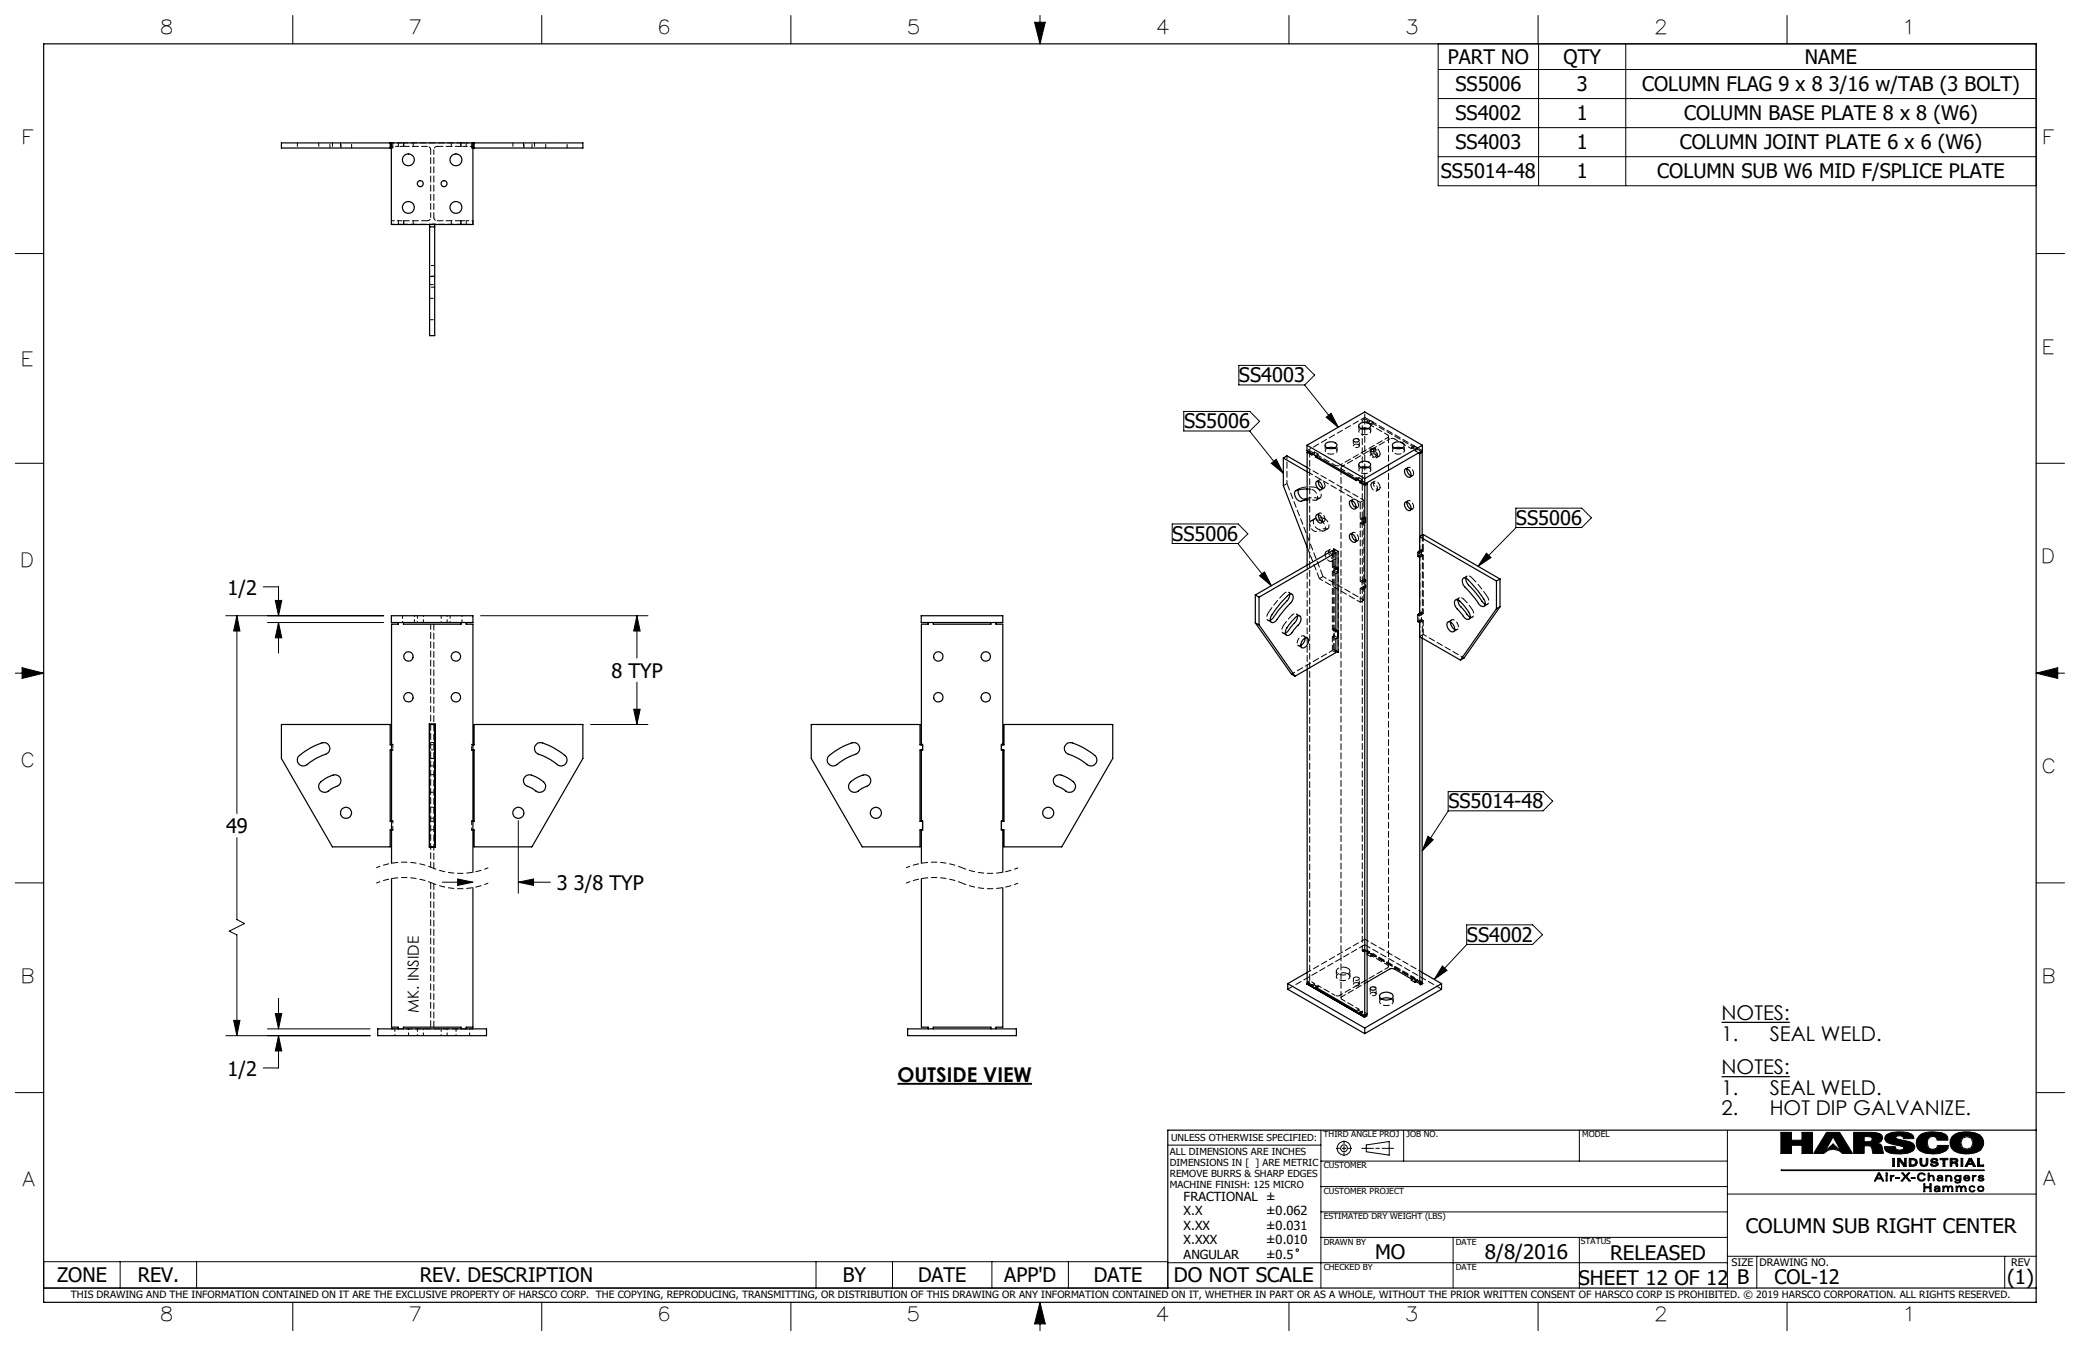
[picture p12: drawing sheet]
<svg xmlns="http://www.w3.org/2000/svg" width="432mm" height="279mm" viewBox="0 0 432 279" stroke-linecap="round" stroke-linejoin="round" font-family="sans-serif">
<g fill="none" stroke="#000" stroke-width=".21">
<path d="M60.8 3.2v5.9M112.5 3.2v5.9M164.2 3.2v5.9M214.8 4.6h2.2l-1.1 4.5zM215.9 3.2v5.9M267.6 3.2v5.9M298.6 9.1h124.1v29.5h-124.1zM298.6 14.4h124.1M319.3 3.2v5.9M319.4 9.1v29.5M337.5 9.1v29.5M371 3.2v5.9"/>
<path d="M298.6 20.5h124.1M298.6 26.5h124.1M298.6 32.5h124.1M3.2 52.6h5.9M422.7 52.6h5.9M257.2 75.8h13.7l2 2.1-2 2h-13.7zM270.9 79.9l6.9 8.8M3.2 96.2h5.9M245.7 85.4h13.8l2 2.1-2 2h-13.8zM259.5 89.5l6.9 8.7M263.9 96.2l1-.8 1.5 2.8zM275.3 86.6l1-.8 1.5 2.9z"/>
<path d="M422.7 96.2h5.9M243.3 108.8h13.7l2 2-2 2h-13.7zM257 112.9l6.9 8.7M261.5 119.5l1-.8 1.4 2.9zM308.6 114.8l.9 .9-2.7 1.8zM314.7 105.5h13.7l2 2-2 2h-13.7zM314.7 109.6l-7.9 7.9M3.2 139.7h5.9M4.6 138.6l4.5 1.1-4.5 1.1zM46.9 127.8h32.8M49.2 127.8l.6 3.2h-1.3zM49.2 127.8v41.1"/>
<path d="M54.6 121.8h3.2v6M55.5 129.2h24.2M57.1 124.6h1.4l-.7 3.2zM57.8 129.2l.7 3.2h-1.4zM57.8 129.2v6.4M99.8 127.8h34.7M132.2 127.8l.7 3.2h-1.3zM132.2 127.8v8.8M422.7 139.7h5.9M422.7 139.7l4.5-1.1v2.2zM122.6 150.4h11.9M131.6 147.2h1.3l-.7 3.2z"/>
<path d="M132.2 141.6v8.8M49.2 173.9v17l1.6 .8-3.2 1.6 1.6 .8v20.9M107.6 170.3v15.1M296.4 173.6l1.1 .7-2.3 2.3zM300.6 164.3h19.7l2 2-2 2h-19.7zM300.6 168.3l-5.4 8.3M3.2 183.3h5.9M91.8 183.1h6.4M95 182.5l3.2 .6-3.2 .7zM107.6 183.1l3.2-.6v1.3zM107.6 183.1h6.7M304.5 192h13.7l2 2-2 2h-13.7z"/>
<path d="M304.5 196.1l-6.8 7.2M422.7 183.3h5.9M46.9 215h29.9M48.5 211.8h1.3l-.6 3.2zM55.5 213.6h21.3M57.1 210.4h1.4l-.7 3.2zM57.8 215l.7 3.2h-1.4zM57.8 207.2v6.4M57.8 215v6.7h-3.2M299.4 200.5l1 .9-2.7 1.9zM3.2 226.8h5.9M242.4 237.7h31.8"/>
<path d="M274.2 234.6v32.8M277.4 238.4h.7M278.6 238.4h.8M279 236.8v.7M279 238v.8M279 239.3v.6M279.9 238.4h.7M282.7 238.4h2.4M283.6 237.7l4.8-.7v2.8l-4.8-.7zM285.6 238.4h.8M286.9 238.4h2.4M291.4 234.6v6.4"/>
<path d="M327.9 234.6v6.4M358.6 234.6v32.8M369.7 235.1h2.2v1.6h2.2v-1.6h2.2v4.3h-2.2v-1.7h-2.2v1.7h-2.2zM379.2 235.1h2.7l2.7 4.3h-2.2a2.5 2.5 0 0 0-3.8 0h-2.1zM380.5 236l1.7 3-1.7-1.5-1.7 1.5zM384.8 235.1h3.7l1.7 .2 .5 .4 .1 .6-.3 .7-.8 .3 .7 .2 .3 .4 .3 1.5h-2.2l-.2-1-.3-.5-.6-.1h-.7v1.6h-2.2zM387 235.9l1.4 .1a.51 .51 0 0 1 0 .9l-1.4 .1zM389.7 237.3h.1M391.6 235.6a6.4 6.4 0 0 1 5.3-.2l.3 .4 .1 .6h-2.1l-.1-.4a1.07 1.07 0 0 0-1.5 .1v.1a3 3 0 0 0 1.9 .6l1.6 .5 .4 .7-.3 .8a7.4 7.4 0 0 1-4.9 .6l-.8-.5-.3-.9h2.3v.4a1.01 1.01 0 0 0 1.7-.2l-.4-.3-3.1-.8-.4-.7zM398.5 235.7a5.3 5.3 0 0 1 5.5-.2l.3 .5 .1 .7h-2.2l-.3-.6-.5-.2-.7 .1-.5 .5-.1 .7 .2 1 .4 .3 .5 .1 .8-.2 .2-.6h2.3l-.1 .6a3.9 3.9 0 0 1-2.8 1.1 4.2 4.2 0 0 1-3.5-1.1 2.19 2.19 0 0 1 .4-2.7zM405.2 235.9a5.4 5.4 0 0 1 5.8-.4 2.09 2.09 0 0 1 .8 2.2l-.7 1.1a5.9 5.9 0 0 1-5.4 .1 2.08 2.08 0 0 1-.5-3zM407.4 236.3l.9-.4 .9 .4 .4 .9-.4 1-.9 .3-.9-.3-.3-1z"/>
<path d="M422.7 226.8h5.9M274.2 256.9h84.4M274.2 251.6h84.4M274.2 246.3h84.4M274.2 241h84.4M301.7 256.9v10.5M327.9 256.9v10.5M358.6 247.9h64.1M369.8 242.9h42.1v.1h-42.1zM389.9 243.5h.3l.9 1.6h-.3l-.2-.4h-1l-.2 .4h-.3zM390.1 243.7l.4 .8h-.8zM391.5 244h.3v1.1h-.3z"/>
<path d="M391.5 243.5h.3v.2h-.3zM392.4 244h.2v.2l.2-.2h.4v.2l-.5 .1-.1 .8h-.2zM392.6 244.2h.1M392.9 240.5h.4v1.6h-.4zM393.6 244.4h.7v.2h-.7zM393.9 240.5h.5l1 1.2v-1.2h.3v1.6h-.5l-.9-1.3v1.3h-.4zM394.3 240.8h.1M394.8 243.5h.3l.5 .6 .5-.6h.4l-.7 .7 .8 .9h-.3l-.7-.7-.6 .7h-.3l.7-.9zM396.3 240.5a1.61 1.61 0 0 1 1.7 .5v.3l-.1 .5-.8 .3h-.8zM396.7 240.7a.62 .62 0 0 1 .8 .2 .62 .62 0 0 1 0 .7l-.8 .2zM396.8 244.4h.7v.2h-.7zM398.3 243.7a.87 .87 0 0 1 1.4 .2l-1-.2-.3 .2-.1 .4 .2 .5 .5 .2 .4-.3h.3l-.3 .4-.4 .1-.5-.1-.4-.3-.1-.5z"/>
<path d="M398.6 240.5h.4v1l.1 .3 .3 .1 .3-.1 .2-.4v-.9h.3v.9l-.2 .5a.93 .93 0 0 1-1.4-.4zM399.4 245.7h.2v.6h1v-.6h.3v1.7h-.3v-.8h-1v.8h-.2zM400.3 243.5h.2v.7l.5-.3a.79 .79 0 0 1 .4 1.2h-.1a.87 .87 0 0 0-.3-1 .85 .85 0 0 0-.5 1h-.2zM400.5 244.2h.1M400.9 240.7l.5-.3 .7 .1 .2 .4h-.4l-.1-.2h-.3l-.3 .2 .2 .2 .8 .2 .2 .4-.1 .2-.6 .2-.7-.1-.2-.4h.3l.4 .3 .5-.1v-.2l-1-.3-.2-.2zM401.7 246.3a.67 .67 0 0 1 1 .3v.7h-.2v-.1l-.7 .2-.2-.2v-.3l.1-.2 .8-.1-.1-.2-.3-.1-.5 .2zM402.4 244.7l.7-.1-.1 .3-.2 .1h-.3zM402.5 246.8h.1M402.5 246.8l-.8 .2 .2 .2h.3l.2-.1 .1-.3M402.5 247.2h.1M402.8 240.5h1.6v.2h-.6v1.4h-.4v-1.4h-.6zM403.1 244.6h.1"/>
<path d="M403.1 244.4l-.1-.2-.3-.1-.5 .2v-.2l.6-.2 .4 .2 .1 1h-.2v-.1M403.1 244.4l-.8 .1-.2 .3 .3 .3 .3 .1 .4-.2M403.1 244.4h.1M403.1 245h.1M403.5 246.4v-.2h-.2v1.1h.2l.1-.8 .4-.2 .3 .4v.6h.2l.1-.8 .3-.2 .3 .4v.6h.2l-.1-1-.5-.1-.3 .3M403.5 246.4l.5-.3 .4 .4M403.5 246.4h.1M403.9 244h.2v.2l.4-.3 .5 .2 .2 .4v.6h-.2l-.2-.9-.2-.1-.3 .1-.2 .9h-.2zM404.1 244.2h.1M404.4 246.5h.1M404.8 240.5a1.96 1.96 0 0 1 1.6 .2l-.1 .5-.3 .1 .4 .2 .1 .6h-.4a.61 .61 0 0 0-.7-.7h-.2v.7h-.4zM405.2 240.7l.8 .1v.3l-.8 .1z"/>
<path d="M405.9 244.1l.5-.2 .5 .3v-.2h.2v1l-.2 .5-.5 .1-.5-.1-.1-.3 .8 .2 .2-.1 .1-.4-.5 .2-.5-.2-.2-.4zM406 241.3h.1M406.1 244.2l.3-.1 .4 .1 .1 .3-.1 .3-.4 .2-.3-.2-.1-.3zM406.3 246.4v-.2h-.3l.1 1.1h.2l.1-.8 .3-.2 .3 .4v.6h.2l.1-.8 .4-.2 .3 .4v.6h.2l-.2-1-.4-.1-.4 .3M406.3 246.4l.4-.3 .5 .4M406.3 246.4h.1M407.1 240.5h.4v1.6h-.4zM407.2 246.5h.1M407.9 244.1l.4-.2 .5 .2 .1 .5h-1.1l.2 .3 .3 .1 .6-.2-.1 .2-.7 .1-.4-.2v-.6zM408 244.2l.3-.1 .4 .4h-.8zM408.8 240.5h.5l.8 1.6h-.5l-.1-.4h-1l-.2 .4h-.3zM408.9 246.3l.5-.2 .4 .1 .2 .3-.8-.2-.2 .2-.1 .3 .2 .4 .3 .1 .6-.2-.2 .2-.7 .1-.3-.3z"/>
<path d="M409 240.8l.3 .7h-.6zM409.5 244h.2v.2l.5-.2v.2l-.4 .1-.1 .8h-.2zM409.7 244.2h.1M410.5 240.5h.4v1.3h.9v.3h-1.3zM410.7 246.3l.5-.1 .5 .1 .2 .5-.2 .4-.5 .2-.5-.2-.2-.4zM410.7 244.2a.74 .74 0 0 1 1.1-.1v.2l-.5-.2-.4 .2 .7 .2 .3 .3a.76 .76 0 0 1-1.1 .3l-.2-.3 .8 .2 .2-.2a.87 .87 0 0 1-.9-.6zM410.8 246.5l.4-.2 .4 .2 .1 .3-.1 .3-.4 .1-.4-.1-.1-.3zM9.1 261.9h233.3v5.5h-233.3zM24.9 261.9v5.5M40.8 261.9v5.5M60.8 270.3v5.9M112.5 270.3v5.9"/>
<path d="M164.2 270.3v5.9M169.4 261.9v5.5M185.3 261.9v5.5M205.9 261.9v5.5M215.9 270.3v5.9M215.9 270.3l1.1 4.5h-2.2zM221.8 261.9v5.5M242.4 262.1h116.2M267.6 270.3v5.9M319.3 270.3v5.9M358.6 260.8h64.1M364.7 260.8v6.6"/>
<path d="M371 270.3v5.9M416.2 260.8v6.6"/>
<circle cx="279" cy="238.4" r=".71"/>
<circle cx="279" cy="238.4" r="1.41"/>
<circle cx="269.3" cy="259.5" r=".25"/>
</g>
<g fill="none" stroke="#000" stroke-width=".25">
<path d="M9.1 9.1h413.6v261.2h-413.6zM81 29.7v1M81.2 29.7v16.9h17v-16.9M81.2 30.7h-22.8v-1h62.6v1h-22.8M98.4 29.7v1M89.2 46.6v23.1h1v-23.1M89.2 47.1h1M266.4 95.1l.8-.5 4.2 2.4M266.4 95.1v5.7l5 12.8M266.4 95.1l5 2.8M271.3 92.4v1.2l12 6.9M271.3 92.4l12 6.9"/>
<path d="M271.3 92.4l12-6.9 12 6.9M271.4 93.9l.9 .5v-.2M271.4 93.9v23.4M271.6 93.7l-.2 .2M273.1 94.6v.3M273.1 94.9l8.5 4.9v-.3M273.3 94.7l-.2 .2M273.7 99.9a1.38 1.38 0 0 0 .8 1.4M275.2 92.1a1.63 1.63 0 0 1 2.4 .3 1.43 1.43 0 0 1-2.5 .1zM275.6 93l.6-.1 .8 .1M281 91.2a.66 .66 0 0 1 1.2 .3 .69 .69 0 0 1-1.2-.2zM282.3 88a1.58 1.58 0 0 1 2.3 .3 1.46 1.46 0 0 1-2.4 .4l-.1-.5z"/>
<path d="M282.3 96.1a1.62 1.62 0 0 1 2.3 .3 1.42 1.42 0 0 1-2.5 0zM282.3 99.9v.3M282.6 97l.4-.1 1 .1M282.6 89l.6-.2 .8 .2M282.8 88.9v.1M283.3 99.3v1.2M284.5 93.2a.7 .7 0 0 1 1.1 .3 .69 .69 0 0 1-1.2-.2zM289.2 92a1.58 1.58 0 0 1 2.3 .4 1.43 1.43 0 0 1-2.4 .1zM289.6 93l.6-.1 .8 .1M291.7 97.4a1.08 1.08 0 0 1 1.1 1.5 .85 .85 0 0 1-1.2-.8zM292.1 97.3a1.38 1.38 0 0 0 .8 1.4M294.5 94l.2 .2"/>
<path d="M294.7 94.2v20.7l-.4-.2M295 93.7l.2 .2M295.2 93.9l-.5 .3M295.2 93.9v17.2M295.3 92.4v1.2l-12 6.9M295.3 92.4l-12 6.9M269.5 101.7a1.65 1.65 0 0 0 1.4 1.9l.5-.1M271.4 101.5a4.5 4.5 0 0 0-2.5 .5 1.46 1.46 0 0 0 .3 1.6 1.46 1.46 0 0 0 1.6 .3l.6-.1M273.2 107a.85 .85 0 0 1 1.3 .7 .53 .53 0 0 1-.2 .9 .53 .53 0 0 1-.8-.4 1.27 1.27 0 0 1-.3-1.2zM273.2 100a.85 .85 0 0 1 1.3 .8 .53 .53 0 0 1-.2 .8 .53 .53 0 0 1-.8-.3 1.27 1.27 0 0 1-.3-1.3zM273.7 106.8a1.38 1.38 0 0 0 .8 1.4M276.9 114.5v-.5l.9 .5v20.9l-.5-.3"/>
<path d="M277.3 114.7l-.7-.4-16 9.2M277.3 114.7l-15.9 9.3M277.3 114.7v3.5l.4-.2M277.3 117.8l.4 .2M277.7 118v.9l-.4 .2v12.1l.4-.2M280.3 104a1.11 1.11 0 0 1 1 1.7 1.19 1.19 0 0 1-1-1.7zM280.3 110.9a1.11 1.11 0 0 1 1 1.7 1.19 1.19 0 0 1-1-1.7zM280.7 103.9a1.38 1.38 0 0 0 .8 1.4M280.7 110.8a1.38 1.38 0 0 0 .8 1.5M282.3 100.2l1 .6M282.5 100l-.2 .2M283.3 100.8v110"/>
<path d="M283.6 100.3l.2 .2M283.8 100.5l-.5 .3M283.8 100.5v110l-.5 .3M291.7 104.3a1.08 1.08 0 0 1 1.1 1.5 .85 .85 0 0 1-1.2-.7zM292.1 104.2a1.38 1.38 0 0 0 .8 1.5M294.3 114.7v.8l.4 .2v12.1l-.4-.2M294.5 114.5h.2M294.6 114.5l-.3 .2M81.2 127.8h17v1.4h-17zM82.7 129.2v.4h-1.4v49.6M83.7 129.2v.4h12v-.4M96.8 129.2v.4h1.4v51.5"/>
<path d="M191.2 127.8h17v1.4h-17zM192.7 129.2v.4h-1.4v25M193.7 129.2v.4h12v-.4M206.8 129.2v.4h1.4v25M260.6 129.3l.8 .4M260.6 123.5v5.8M260.6 123.5l.8 .5M260.6 129.3l7.5 10.6 .8 .5M261.4 124v5.7M261.4 129.7l7.5 10.7M267.3 123.6a.65 .65 0 0 1 .9-.2 .65 .65 0 0 1 .2 .9l-.4 .8-2.6 3a1.51 1.51 0 0 1-1.3 1.1 1.02 1.02 0 0 1-.1-1.5 21.4 21.4 0 0 1 3.3-4.1zM267.7 123.4a2.79 2.79 0 0 1-1.3 2.2l-1.1 1.2a4.6 4.6 0 0 1-1.6 2"/>
<path d="M268.9 128.2a.68 .68 0 0 1 1-.3 .68 .68 0 0 1 .1 1.1l-.3 .6-1.2 1.2a1.2 1.2 0 0 1-1.5 1 1.75 1.75 0 0 1 .5-2zM269.3 127.9a2.51 2.51 0 0 1-1 1.9l-.9 1.2-.6 .4M270.6 132.7a.6 .6 0 0 1 .9-.2 .6 .6 0 0 1 .1 .8 1.24 1.24 0 0 1-1.4 1.1 1.35 1.35 0 0 1 .4-1.7zM270.9 132.5a1.7 1.7 0 0 1-.9 1.5M271.4 138.9v65l.9 .6v.3l.8 .4M277.3 130.7l.4 .3M277.7 131v1.4l-.4 .2v2.9l-8.4 4.9M294.3 127.6v1.4l.4 .3v74.9M294.5 127.5h.2M294.6 127.4l-.3 .2M294.7 132.2l8.5 4.8M295.2 132.5v71.4l-.5 .3"/>
<path d="M300.5 129.2a1.06 1.06 0 0 1 1.4 1 .63 .63 0 0 1-.2 .9 .63 .63 0 0 1-.9-.4 1.39 1.39 0 0 1-.3-1.5zM301.1 129.2a1.89 1.89 0 0 0 .9 1.5M302.1 124.6a.86 .86 0 0 1 1.2 .5l.9 1a2.12 2.12 0 0 1 .8 2.3 1.05 1.05 0 0 1-1.4-.7l-.7-.9a1.84 1.84 0 0 1-.8-2.2zM302.7 124.5a2.97 2.97 0 0 0 1.2 2.2l.8 1 .5 .4M303.7 120.1l.5-.1a17.5 17.5 0 0 1 4.1 4.9 .64 .64 0 0 1-.2 .9 .64 .64 0 0 1-.9-.2l-2-2.6a4.3 4.3 0 0 1-1.6-2.3zM304.3 120a2.09 2.09 0 0 0 1 1.8l2.6 3.4 .4 .2M310.7 120.6v5.8M310.7 126.4l-7.5 10.6M311.4 125.9l-.7 .5M311.4 120.2l-.7 .4M311.4 120.2v5.7M311.4 120.2l-15.9-9.3-.8 .5 16 9.2"/>
<path d="M311.4 125.9l-7.5 10.7-.7 .4M62 157a12.5 12.5 0 0 1 5.3-2.8 1.29 1.29 0 0 1 1.2 1.3 1.29 1.29 0 0 1-1.4 1.2 13.5 13.5 0 0 0-3.6 2.2 1.24 1.24 0 0 1-1.5-.4 1.24 1.24 0 0 1 0-1.5zM81.3 154.6h-.3v-4.2h-22.6v7l10.6 18.4h12v-3.5h.3M81.3 155.7h-.3v14.8h.3M89.1 150.3h1.2v25.6h-1.2zM89.2 150.4h1v25.4h-1zM89.2 157.4h1M98.2 154.6h.2v-4.2h22.6v7l-10.6 18.4h-12v-3.5h-.2M98.2 155.7h.2v14.8h-.2M111.3 154.5l.6-.3a10.3 10.3 0 0 1 4.8 2.2 1.43 1.43 0 0 1 .9 1.9 1.35 1.35 0 0 1-2.3 .1 13.7 13.7 0 0 0-3.7-1.9 1.24 1.24 0 0 1-.3-2zM172 157a12.5 12.5 0 0 1 5.3-2.8 1.29 1.29 0 0 1 1.2 1.3 1.29 1.29 0 0 1-1.4 1.2 13 13 0 0 0-3.6 2.2 1.25 1.25 0 0 1-1.5-.4 1.25 1.25 0 0 1 0-1.5zM191.3 154.5h.2v1.3h-.2"/>
<path d="M191.3 155.7v14.8M191.5 154.6h-.5v-4.2h-22.6v7l10.6 18.4h12v-3.5h.5M191.5 155.7h-.5v14.8h.5M207.9 154.6h.5v-4.2h22.6v7l-10.6 18.4h-12v-3.5h-.5M207.9 155.7h.5v14.8h-.5M208.2 154.5h-.3v1.3h.3M208.2 155.7v14.8M221.3 154.5l.6-.3a10.3 10.3 0 0 1 4.8 2.2 1.43 1.43 0 0 1 .9 1.9 1.35 1.35 0 0 1-2.4 .1 13.7 13.7 0 0 0-3.6-1.9 1.24 1.24 0 0 1-.3-2zM66.6 162.3l.9-.7a2.7 2.7 0 0 1 2.7-.6 1.32 1.32 0 0 1 .5 1.5 1.32 1.32 0 0 1-1.2 .9l-.5 .2a2.07 2.07 0 0 1-2.1 .8 1.23 1.23 0 0 1-.3-2.1zM109 161.2a1.53 1.53 0 0 1 2-.1l.3 .2a3.7 3.7 0 0 1 2 1.8 1.33 1.33 0 0 1-.9 1.3 1.33 1.33 0 0 1-1.6-.5l-.6-.4a1.71 1.71 0 0 1-1.5-1.5zM176.6 162.3l.9-.7a2.7 2.7 0 0 1 2.7-.6 1.32 1.32 0 0 1 .5 1.5 1.32 1.32 0 0 1-1.2 .9l-.5 .2a2.07 2.07 0 0 1-2.1 .8 1.23 1.23 0 0 1-.3-2.1zM191.3 170.4h.2v1.9h-.2"/>
<path d="M191.3 172.3v6.9M208.2 172.3v8.8M208.2 170.4h-.3v1.9h.3M219 161.2a1.53 1.53 0 0 1 2-.1l.3 .2a3.7 3.7 0 0 1 2 1.8 1.31 1.31 0 0 1-.9 1.3 1.31 1.31 0 0 1-1.5-.5l-.7-.4a1.71 1.71 0 0 1-1.5-1.5zM81.3 182.4v30.8h1.4v.4M98.2 184.3v28.9h-1.4v.4M191.3 182.4v30.8h1.4v.4M208.2 184.3v28.9h-1.4v.4M78.4 213.6h22.6v1.4h-22.6zM83.7 213.6v-.4h12v.4M188.4 213.6h22.6v1.4h-22.6zM193.7 213.6v-.4h12v.4"/>
<path d="M267.3 204.2l16 9.2M267.3 204.2v1.2l16 9.2M271.4 201.9l-4.1 2.3M271.4 204.2v.1M271.4 204.2l11.8 6.9M271.6 204l-.3 .2 11.9 6.9M271.6 204.1l-.2 .1M273.1 205.2v-.3l8.5 4.9v.3l.7 .4M273.3 205l-.2 .2M282.3 210.5v-.3l1 .6M282.5 210.4l-.2 .1M283.3 213.4v1.2"/>
<path d="M283.6 210.9h.1M283.6 210.9l-.4 .2M283.8 203.9l4.7-2.7 .6-.2 3.9 2.2v.3l.7 .4M284.5 205a.7 .7 0 0 1 1.1 .3 .69 .69 0 0 1-1.2-.2zM286.7 206.3a1.82 1.82 0 0 1 2.5 .4 1.44 1.44 0 0 1-2.1 .8 .67 .67 0 0 1-.7-.5 .67 .67 0 0 1 .3-.7zM286.8 207.4v-.1a2.15 2.15 0 0 1 2 .1M293.7 203.9v-.3l1 .6M294 203.8l-.3 .1M295 204l.2 .2M295.2 204.2l-.3 .2 .4-.2-.2-.2 .2 .2M295.2 204.2h.1M295.2 201.9l4.1 2.3"/>
<path d="M299.3 204.2l-16 9.2M299.3 204.2v1.2l-16 9.2M422.7 234.6h-180.3v32.8M9.1 267.4h413.6"/>
<circle cx="84.8" cy="33.2" r="1.23"/>
<circle cx="87.2" cy="38.1" r=".61"/>
<circle cx="92.2" cy="38.1" r=".61"/>
<circle cx="94.7" cy="33.2" r="1.23"/>
<circle cx="84.8" cy="43.1" r="1.23"/>
<circle cx="94.7" cy="43.1" r="1.23"/>
<circle cx="84.8" cy="136.3" r=".96"/>
<circle cx="94.6" cy="136.3" r=".98"/>
<circle cx="194.8" cy="136.3" r=".98"/>
<circle cx="204.7" cy="136.3" r=".98"/>
<circle cx="84.8" cy="144.7" r=".96"/>
<circle cx="94.6" cy="144.7" r=".98"/>
<circle cx="194.8" cy="144.7" r=".98"/>
<circle cx="204.7" cy="144.7" r=".98"/>
<circle cx="71.8" cy="168.7" r="1.15"/>
<circle cx="107.6" cy="168.7" r="1.15"/>
<circle cx="181.8" cy="168.7" r="1.15"/>
<circle cx="217.6" cy="168.7" r="1.15"/>
</g>
<path d="M215.9 270.3l-1.1 4.5h2.2zM214.8 4.6h2.2l-1.1 4.5zM4.6 138.6l4.5 1.1-4.5 1.1zM422.7 139.7l4.5-1.1v2.2zM369.7 235.1v4.3h2.2v-1.7h2.2v1.7h2.2v-4.3h-2.2v1.6h-2.2v-1.6zM387 235.9l1.4 .1 .3 .6-.5 .4h-1.2zM384.8 235.1v4.3h2.2v-1.6l1.4 .1 .4 1.5h2.2l-.4-1.7-.4-.3-.5-.1a1.15 1.15 0 0 0 1.1-1.2 1.41 1.41 0 0 0-1.7-1zM391.6 235.6a1.12 1.12 0 0 0-.2 1.2 1.12 1.12 0 0 0 1.1 .7l1.8 .3a.72 .72 0 0 1 .9 .5 1.03 1.03 0 0 1-1.7-.1v-.2h-2.3a1.46 1.46 0 0 0 1.7 1.5 7.2 7.2 0 0 0 4.2-.6 1.1 1.1 0 0 0 .3-1.2 1.1 1.1 0 0 0-1-.7l-2.1-.5a.58 .58 0 0 1-.7-.5l.4-.2h.6l.5 .2 .1 .4h2.1v-.2a1.62 1.62 0 0 0-1.8-1.2 6.2 6.2 0 0 0-3.9 .6zM398.3 235.9a2.19 2.19 0 0 0-.3 2.3 2.19 2.19 0 0 0 2 1.2 4.7 4.7 0 0 0 4.3-.9l.2-.7h-2.3a1.07 1.07 0 0 1-1.7 .6 1.38 1.38 0 0 1-.4-1.6 1.38 1.38 0 0 1 1.5-.9l.4 .3 .2 .5h2.2v-.5a1.37 1.37 0 0 0-1.6-1.1 6 6 0 0 0-4.3 .6zM407 237.2a1.3 1.3 0 0 1 2.6 0 1.3 1.3 0 0 1-2.6 0zM405.5 235.7a2.15 2.15 0 0 0-.6 2.3 2.15 2.15 0 0 0 2 1.4 5.7 5.7 0 0 0 4.4-.7 2.15 2.15 0 0 0 .3-2.3 2.15 2.15 0 0 0-1.8-1.3l-1.2-.2a4.6 4.6 0 0 0-3.1 .8zM379.2 235.1l-2.7 4.3h2.1a2.5 2.5 0 0 1 3.8 0h2.2l-2.7-4.3zM380.5 236l1.7 3-1.7-1.5-1.7 1.5zM392.9 240.5v1.6h.4v-1.6zM393.9 240.5v1.6h.4v-1.3l.9 1.3h.5v-1.6h-.3v1.2l-1-1.2zM396.7 240.7h.5l.4 .2 .1 .5-.3 .4h-.7zM396.3 240.5v1.6h.9a.83 .83 0 0 0 .8-.9 .83 .83 0 0 0-.9-.7zM398.6 240.5v1.1a.86 .86 0 0 0 .9 .5 .86 .86 0 0 0 .7-.7v-.9h-.3l-.1 1.2-.3 .2-.4-.1-.1-1.3zM400.9 240.7l-.1 .1a.53 .53 0 0 0 .6 .6l.4 .1a.27 .27 0 0 1 .1 .4 .27 .27 0 0 1-.4 0l-.4-.3h-.3a.86 .86 0 0 0 .8 .5 .86 .86 0 0 0 .8-.6l-.3-.3-.7-.1a.29 .29 0 0 1 0-.5 .29 .29 0 0 1 .4 .2l.1 .1h.4a.84 .84 0 0 0-1.4-.2zM402.8 240.5v.2h.6v1.4h.4v-1.4h.6v-.2zM405.2 240.7l.8 .1a.25 .25 0 0 1 0 .3 .25 .25 0 0 1-.3 .1h-.5zM404.8 240.5v1.6h.4v-.7l.7 .1 .2 .6h.4l-.1-.6-.4-.2 .4-.2v-.4l-.5-.2zM407.1 240.5v1.6h.4v-1.6zM409 240.8l.3 .7h-.6zM408.8 240.5l-.8 1.6h.3l.2-.4h1l.1 .4h.5l-.8-1.6zM410.5 240.5v1.6h1.3v-.3h-.9v-1.3zM390.1 243.7l.4 .8h-.8zM389.9 243.5l-.8 1.6h.3l.2-.4h1l.2 .4h.3l-.9-1.6zM391.5 243.5v.2h.3v-.2zM369.8 242.9v.1h42.1v-.1zM391.5 244v1.1h.3v-1.1zM392.4 244v1.1h.2l.1-.7 .5-.2v-.2h-.3l-.3 .2v-.2zM393.6 244.4v.2h.7v-.2zM394.8 243.5l.6 .7-.7 .9h.3l.6-.7 .7 .7h.3l-.8-.9 .7-.7h-.4l-.5 .6-.5-.6zM396.8 244.4v.2h.7v-.2zM398.3 243.6l-.3 .8a.87 .87 0 0 0 .7 .8 .87 .87 0 0 0 1-.5h-.3l-.2 .3h-.3a.67 .67 0 0 1-.6-.9 .67 .67 0 0 1 1.1-.2h.3a.86 .86 0 0 0-1.4-.3zM400.3 243.5v1.6h.2v-.7l.4-.3 .4 .2v.8h.2v-.9l-.6-.3-.4 .3v-.7zM402.4 244.7l.3-.1a.23 .23 0 0 1 .4 .1 .23 .23 0 0 1-.2 .3h-.3a.22 .22 0 0 1-.2-.1 .22 .22 0 0 1 0-.2zM402.3 244.1l-.1 .2 .3-.2 .4 .1a.2 .2 0 0 1 .1 .3 .2 .2 0 0 1-.3-.1l-.5 .1-.1 .5 .3 .2 .7-.2v.1h.2l-.1-1-.3-.2zM403.9 244v1.1h.2v-.6l.3-.4 .5 .1 .1 .9h.2l-.1-1-.6-.2-.4 .3v-.2zM406 244.1l-.1 .1a.6 .6 0 0 0 .1 .8 .6 .6 0 0 0 .9-.1l-.1 .4-.2 .1h-.4l-.2-.2-.2 .1 .4 .3 .8-.2 .1-.3v-1.1h-.2v.2a.7 .7 0 0 0-.9-.1zM406 244.5a.45 .45 0 0 1 .9 0 .45 .45 0 0 1-.9 0zM408 244.2l.5-.1 .2 .4h-.8zM407.8 244.1l-.2 .6a.67 .67 0 0 0 .6 .5 .67 .67 0 0 0 .7-.4l-.8 .2-.3-.4h1.1a.67 .67 0 0 0-.4-.6 .67 .67 0 0 0-.7 .1zM409.5 244v1.1h.2v-.7l.5-.2v-.2h-.3l-.2 .2v-.2zM410.8 244.1a.38 .38 0 0 0 0 .4 .38 .38 0 0 0 .4 .2h.2a.21 .21 0 0 1 .2 .3 .21 .21 0 0 1-.4 0l-.6-.2 .2 .3 .5 .1a.37 .37 0 0 0 .5-.2 .37 .37 0 0 0-.2-.5l-.4-.1a.21 .21 0 0 1-.2-.3 .21 .21 0 0 1 .3 0l.5 .2-.4-.4zM399.4 245.7v1.7h.2v-.8h1v.8h.3v-1.7h-.3v.6h-1v-.6zM401.8 246.9l.4-.1a.24 .24 0 0 1 .3 .3 .24 .24 0 0 1-.4 .1l-.3-.1zM401.7 246.3l-.1 .2 .5-.2 .3 .1a.23 .23 0 0 1 0 .3 .23 .23 0 0 1-.3 0 .41 .41 0 0 0-.6 .4 .41 .41 0 0 0 .7 .3l.3-.2v.1h.2v-.9l-.3-.2zM409 246.2l-.2 .3v.5l.4 .4h.6l.2-.3-.5 .2-.3-.1-.3-.3 .1-.4 .5-.2 .5 .2a.62 .62 0 0 0-1-.3zM410.7 246.7a.5 .5 0 0 1 1 0 .5 .5 0 0 1-1 0zM410.5 246.8a.65 .65 0 0 0 1.3 0 .65 .65 0 0 0-1.3 0zM403.3 246.2h.2v.2l.5-.3 .4 .4 .4-.3h.4l.2 .3v.8h-.2v-.8l-.2-.2-.5 .3v.7h-.2v-.7l-.3-.3-.4 .2-.1 .8h-.2zM406 246.2h.3v.2l.5-.3 .4 .4 .3-.3h.5l.2 .4v.7h-.2v-.7l-.3-.3-.4 .2-.1 .8h-.2v-.7l-.3-.3-.4 .3v.7h-.2z" fill-rule="evenodd" fill="#000"/>
<path d="M186.3 225h27.9" fill="none" stroke="#000" stroke-width=".4"/>
<path d="M357.4 212.2h14.2M357.4 223.5h14.2" fill="none" stroke="#000" stroke-width=".26"/>
<path d="M89.7 183.3a15.1 15.1 0 0 0-11.6 0M89.7 180.1a15.1 15.1 0 0 0-11.6 0M101.4 183.3a15.1 15.1 0 0 1-11.7 0M101.4 180.1a15.1 15.1 0 0 1-11.7 0M199.7 183.3a15.1 15.1 0 0 0-11.6 0M199.7 180.1a15.1 15.1 0 0 0-11.6 0M211.4 183.3a15.1 15.1 0 0 1-11.7 0M211.4 180.1a15.1 15.1 0 0 1-11.7 0" fill="none" stroke="#000" stroke-width=".21" stroke-dasharray="1.3 .6" stroke-dashoffset=".4" stroke-linecap="butt"/>
<path d="M107.6 183.1l3.2-.6v1.3zM95 182.5l3.2 .6-3.2 .7zM131.6 147.2h1.3l-.7 3.2zM132.2 127.8l.7 3.2h-1.3zM49.2 127.8l.6 3.2h-1.3zM48.5 211.8h1.3l-.6 3.2zM57.1 124.6h1.4l-.7 3.2zM57.8 129.2l.7 3.2h-1.4zM57.1 210.4h1.4l-.7 3.2zM57.8 215l.7 3.2h-1.4zM275.3 86.6l1-.8 1.5 2.9zM263.9 96.2l1-.8 1.5 2.8zM261.5 119.5l1-.8 1.4 2.9zM308.6 114.8l.9 .9-2.7 1.8zM296.4 173.6l1.1 .7-2.3 2.3zM299.4 200.5l1 .9-2.7 1.9z" fill="#000"/>
<g fill="none" stroke="#000" stroke-width=".21" stroke-dasharray="1.3 .6">
<path d="M81.3 29.7h.1M81.5 30.4v.3M81.5 30.7h-.2M97.9 30.7v-.3M97.9 30.7h.3M98.2 29.7h.1M89.1 46.5v.1M89.2 46.6h.1M90.3 46.6h.1M90.4 46.5v.1M271.4 97.9l11 6.4M271.9 93.5l-.3 .2"/>
<path d="M272.4 94.1h.1M272.9 93.8l-.5 .3M272.9 94.1v-.3M272.9 94.1l-.5 .3M273.1 94.6h.1M273.6 94.6l-.2 .1M273.6 94.3l-.5 .3M273.6 94.3v.3M273.9 99.6l-.5 .3M277.2 93.1l-.1-.1M281.6 99.5v-.1M282 92.3a.64 .64 0 0 0-1 .3 .67 .67 0 0 0 .6 .3 .67 .67 0 0 0 .6-.4l-.2-.2"/>
<path d="M282.1 99.1l-.5 .3M282.1 99.4v-.3M282.1 99.4l-.5 .3M282.3 99.9h.1M282.8 99.9l-.2 .1M282.8 99.6l-.5 .3M282.8 99.6v.3M283.3 86.9l-.5 .3M283.8 87.5v.3M284.2 97.1l-.2-.1M284.2 89l-.2-.1M284.3 87.2l-.5 .3"/>
<path d="M284.3 87.5v-.3M284.3 87.5l-.5 .3M284.5 88.3v-.3M285.1 88l-.6 .3M285.1 87.7l-.6 .3M285.1 87.7v.3M285.3 93l-.5 .3M285.3 99.9l-.5 .3M285.5 94.3a.64 .64 0 0 0-1 .4 .67 .67 0 0 0 .6 .2 .67 .67 0 0 0 .6-.4l-.2-.2M285.8 95l.5-.3M291.2 93.1l-.2-.1M292.3 97l-.5 .3"/>
<path d="M292.7 99l.6-.3M293 92.8v.3M293.5 92.8l-.5 .3M293.5 92.5l-.5 .3M293.5 92.8v-.3M293.8 93.6v-.3M294.3 93.3l-.5 .3M294.3 93l-.5 .3M294.3 93v.3M269.5 101.7l.3-.3M272.4 101.6a1.57 1.57 0 0 1 .9 2.2h-.4M273.1 101.2a1.57 1.57 0 0 1 1 2.1l-.4 .1"/>
<path d="M273.3 110.3a1.49 1.49 0 0 1-1.2-2.1l.1-.1M273.9 106.5l-.5 .3M274 108a1.57 1.57 0 0 1 1 2.1l-.4 .1M274.1 109.9a1.49 1.49 0 0 1-1.3-2.2h.2M274.3 101.6l.6-.3M274.3 108.5l.6-.3M274.7 107.6a1.57 1.57 0 0 1 1 2.1l-.4 .1M276.9 114.5v20.3M276.9 114h.1M277 117.5l.3 .2M277 117.5l-.4 .2M277 118.4l-.4 .2"/>
<path d="M277.8 114.5h.1M280.9 103.6l-.6 .3M280.9 110.6l-.6 .3M281.3 105.6l.5-.3M281.3 112.5l.5-.3M282.8 107.9l-.4-.2M282.8 108.8l-.4-.2M282.8 107.6l.2 .1M282.8 107.6l.5-.3M282.8 108.6l.5-.3M283 108.7l-.2-.1M283 107.7l.5-.3"/>
<path d="M283 108.7l.5-.3M283.3 100.5v.2M283.3 107.3l.2 .1M283.5 108.4l-.2-.1M283.5 107.5l-.4-.2M283.5 108.4l-.4-.2M285.8 101.9l.5-.3M292.3 103.9l-.5 .3M292.7 105.9l.6-.3M294.6 115.4l.5-.3M294.6 114.4l.5-.3M294.6 114.5l.5-.3"/>
<path d="M294.7 114.5h.1M294.8 115.5l-.2-.1M294.8 111.4v3.1M294.8 114.5l.5-.3M294.8 115.5l.5-.3M295.1 114.1l.2 .1M295.1 114.2l.4 .2M295.1 115.1l.4 .2M295.3 111.1v3.1M295.3 115.2l-.2-.1M90.1 129.6v50.7M273.9 120.1l-2.5-6.5"/>
<path d="M276.9 134.8l.4 .3M276.9 134.8h.1M277 130.5l.3 .2M277 130.5l-.4 .2M277 131.9l-.4 .2M277.8 135.3h.1M277.8 135.3v.1M282.8 120.9l-.4-.2M282.8 122.3l-.4-.2M282.8 120.6l.2 .1M282.8 120.6l.5-.3M282.8 122.2l.5-.3"/>
<path d="M283 122.3l-.2-.1M283 120.7l.5-.3M283 122.3l.5-.3M283.3 120.3l.2 .1M283.5 122l-.2-.1M283.5 120.5l-.4-.3M283.5 121.9l-.4-.2M294.6 129l.5-.3M294.6 127.4l.5-.3M294.7 127.5h.1M294.8 129.1l-.2-.1M294.8 127.5l.5-.3"/>
<path d="M294.8 129.1l.5-.3M295.1 127.1l.2 .1M295.1 127.1l.4 .3M295.1 128.6l.4 .2M295.3 128.8l-.2-.1M81.3 154.5h.2M81.5 155.7h-.2M81.5 154.5v.1M81.5 155.7h.1M81.5 154.6h-.2M97.9 154.5h.3M97.9 155.7h.1"/>
<path d="M97.9 154.6v-.1M97.9 155.7h.3M97.9 154.6h.3M98.2 155.7h-.3M81.3 170.4h.2M81.5 172.3h-.2M81.5 170.4v.1M81.5 172.2v.1M81.5 170.5h-.2M81.5 172.2h-.2M97.9 170.4h.3M97.9 172.3v-.1"/>
<path d="M97.9 170.5v-.1M97.9 172.2h.3M97.9 170.5h.3M98.2 172.3h-.3M90.1 183.4v29.8M282.9 197.5h.1M283 197.5l.4-.2M283 197.5h-.1M283 197.5h.1M283.3 197l-.5 .3M283.3 196.1l-15.9 9.2M283.4 197.3l-.4 .2"/>
<path d="M283.4 197.3h.1M283.4 197.2l-.5 .3M283.4 197.2h.1M283.8 197.9v.2M284.3 197.6l-.5 .3M284.3 197.8l-.5 .3M284.3 197.8v-.2M284.5 198.6v-.3M285.1 198.3l-.6 .3M285.1 198l-.6 .3M285.1 198v.3M81.3 213.6v-.1"/>
<path d="M81.4 213.6v-.1M98.1 213.6v-.1M98.2 213.6v-.1M271.3 204.2h.1M271.7 204.1l.1-.1M271.7 204h-.1M271.7 204h.1M271.8 204h-.1M271.8 204l-.4 .2M271.8 204h.1M271.9 203.6l-.5 .3M272.9 204.2l-.5 .3"/>
<path d="M272.9 204.4l-.5 .3M272.9 204.4v-.2M273.6 204.9l-.2 .1M273.6 204.6l-.5 .3M273.6 204.6v.3M282 202.9a.64 .64 0 0 0-1 .4 .67 .67 0 0 0 .6 .2 .67 .67 0 0 0 .6-.4l-.2-.2M282 204.1a.64 .64 0 0 0-1 .3 .67 .67 0 0 0 .6 .3 .67 .67 0 0 0 .6-.5l-.2-.1M282.1 209.5l-.5 .3M282.1 209.8l-.5 .3M282.1 209.8v-.3M282.8 210.2l-.2 .1M282.8 209.9l-.5 .3"/>
<path d="M282.8 209.9v.3M283.3 211.1h.1M283.3 211.1l.4-.2M283.7 210.9h.1M285.5 206.1a.64 .64 0 0 0-1 .3 .67 .67 0 0 0 .6 .3 .67 .67 0 0 0 .6-.5l-.2-.1M286.8 207.3a.66 .66 0 0 0-.4 .8 .66 .66 0 0 0 .7 .5 1.64 1.64 0 0 0 2.1-.6v-.3l-.4-.4M293.5 203.2l-.5 .3M293.5 202.9l-.5 .3M293.5 203.2v-.3M294.3 203.6l-.3 .1M294.3 203.3l-.5 .3M294.3 203.3v.3"/>
<path d="M294.9 204.4h.1M294.9 204.4l.5-.2M295.4 204.2l-.1-.1M295.4 204.2v-.1M299.3 205.3l-16-9.2"/>
</g>
<path d="M283.3 86.9v12.4M89.4 129.6v50.4M266.4 129.9l1.8-2.2M269.3 133.5a1.36 1.36 0 0 1 1.4-1.5l.2 .5M282.8 122.2v75.1M302.8 130.1a1.36 1.36 0 0 0-1.5-1.4l-.2 .4M305.6 126.5l-1.7-2.1" fill="none" stroke="#000" stroke-width=".21" stroke-dasharray="1.3 .6" stroke-dashoffset=".2"/>
<path d="M272.2 108.1l.9-.2 .9 .1M273 107.7l.8-.2 .9 .1M81.5 170.5v1.7M97.9 172.2v-1.7" fill="none" stroke="#000" stroke-width=".21" stroke-dasharray="1.3 .6" stroke-dashoffset=".9"/>
<g fill="none" stroke="#000" stroke-width=".21" stroke-dasharray="1.3 .6" stroke-dashoffset=".5">
<path d="M61.7 29.7v1M66.2 29.7v1M68.5 30.7v-1M69 29.7v1M70.7 29.7v1M70.8 30.7v-1M73 30.7v-1M82.7 29.7h1.1M83.8 30.4h-1.1M95.7 29.7h1.1M96.8 30.4h-1.1M106.5 29.7v1"/>
<path d="M108.7 29.7v1M108.8 30.7v-1M110.4 30.7v-1M111 29.7v1M113.3 30.7v-1M117.7 30.7v-1M82.7 45.8h1.1M82.7 46.6h1.1M89.2 59.1h1.1M89.2 57.4h1.1M90.3 59.6h-1.1M90.3 57.3h-1.1"/>
<path d="M90.3 55.1h-1.1M95.7 46.6h1.1M95.7 45.8h1.1M89.2 66.4h1.1M89.2 61.9h1.1M271.4 97l11.7 6.8M273.6 94.6l3.5 2M277.1 96.6l.5 .1 .5-.1M278.6 97.4l3.5 2M285.1 88l8.4 4.8M288 90.3l-3.5-2M289.5 91.1l-.5-.1-.5 .1"/>
<path d="M293 93.1l-3.5-2M271.4 101.5l1 .1M277.8 114.5l-.9-.5M283 107.7v1M283.5 107.4v1M294.6 115.4v-.9M295.1 115.1v-1M263.7 128.7a.6 .6 0 0 1-.7-.1 .6 .6 0 0 1 0-.8l.3-.6M266.9 131.4a.6 .6 0 0 1-.8-.2 .6 .6 0 0 1 0-.7l.3-.6M276.6 135l-8.5 4.9M282.4 125l-8.5-4.9M283.1 124.6l-8.4-4.9"/>
<path d="M295.5 131.7l8.4 4.9M305.2 128.1a.6 .6 0 0 0 .7-.2 .6 .6 0 0 0 0-.8l-.3-.6M308.3 125.4a.6 .6 0 0 0 .7-.2 .6 .6 0 0 0 0-.7l-.2-.6M81.5 154.6v1.1M89.2 154.6h1.1M89.2 159h1.1M90.3 155.7h-1.1M90.3 154.1h-1.1M97.9 155.7v-1.1M89.2 170.5h1.1M89.2 164.5h1.1M89.2 169.9h1.1"/>
<path d="M90.3 172.2h-1.1M90.3 160.8h-1.1M90.3 167.6h-1.1M283.4 197.3l11.8 6.9M284.5 198.3l3.5 2M277.1 206.6l-3.5-2M278.1 206.6l-.5 .1-.5-.1M278.6 206.9l5.2-3.1M282.1 209.5l-3.5-2M293.5 202.9l-8.4-4.9M295.1 204l-11.7-6.8"/>
</g>
<g fill="none" stroke="#000" stroke-width=".21" stroke-dasharray="1.3 .6" stroke-dashoffset=".7">
<path d="M81.3 29.7h1.4M82.7 30.4h-1.4M96.8 29.7h1.4M98.2 30.4h-1.4M81.3 46.6h1.4M81.3 45.8h1.4M96.8 46.6h1.4M96.8 45.8h1.4M83.6 127.8v1.4M86 129.2v-1.4M86.6 127.8v1.4M87.9 129.2v-1.4"/>
<path d="M91.6 127.8v1.4M92.8 129.2v-1.4M93.4 127.8v1.4M95.9 129.2v-1.4M277 131.9v-1.4M277.8 135.3v-20.8M282.8 120.9v1.4M283.5 121.9v-1.4M295.1 127.1v1.5M295.3 128.8v3.6M81.3 213.6h16.9M82 213.5v1.5"/>
<path d="M84.8 215v-1.5M86.6 213.5v1.5M87.9 215v-1.5M91.6 213.5v1.5M92.8 215v-1.5M94.7 213.5v1.5M97.5 215v-1.5"/>
</g>
<g fill="none" stroke="#000" stroke-width=".21" stroke-dasharray="1.3 .6" stroke-dashoffset="-.1">
<path d="M271.9 93.5v110.1M278.4 97.1v110.1M282.8 89v18.6M269.8 101.4a6.4 6.4 0 0 1 3.3-.2M276.6 114.3v3.4M282.4 104.3v3.4M283.1 103.8v3.5M295.5 110.9v3.5M263.3 127.2l1.6-2.1 1.7-1.9M308.8 123.9l-1.6-2.2-1.7-1.8M89.4 183.2v30M279.8 201a1.66 1.66 0 0 0-2.4 .6 1.66 1.66 0 0 0 2.8 0l-.1-.4-.3-.2"/>
<path d="M279.8 202.2a1.66 1.66 0 0 0-2.4 .5 1.66 1.66 0 0 0 2.8 .1l-.1-.4-.3-.2M288.3 200.6v-110"/>
</g>
<g fill="none" stroke="#000" stroke-width=".21" stroke-dasharray="1.3 .6" stroke-dashoffset=".4">
<path d="M81.3 29.7v.7M81.5 30.4v-.7M82.7 29.7v.7M83.8 29.7v.7M83.8 29.7h11.9M85.8 30.4v-.7M93.7 29.7v.7M95.6 30.4v-.7M95.7 29.7v.7M96.8 29.7v.7M97.9 30.4v-.7M98.2 29.7v.7"/>
<path d="M81.3 45.8v.8M82.7 45.8v.8M83.8 45.8v.8M83.8 46.6h11.9M85.8 46.6v-.8M93.7 45.8v.8M95.6 46.6v-.8M95.7 45.8v.8M96.8 45.8v.8M98.2 45.8v.8M272.4 94.1l.7 .5M272.9 93.8l.7 .5"/>
<path d="M278.6 96.8a.3 .3 0 0 0-.2 .3 .3 .3 0 0 0 .2 .3M281.6 99.4l.7 .5M282.1 99.1l.7 .5M282.8 99.9l.8 .4M283.3 86.6l-12 7M284.3 87.2l.8 .5M284.5 88l-.7-.5M288 90.8a.3 .3 0 0 0 .3-.2 .3 .3 0 0 0-.3-.3M292.9 98.7h.4l.2-.4M293.5 98.3a1.11 1.11 0 0 0-1.2-1.2l-.2 .2M293.5 92.5l.8 .5M293.8 93.3l-.8-.5"/>
<path d="M294.3 93.3l.7 .4M294.5 94l-.7-.4M295.3 93.6l-12-7M267.2 100.4l-.8 .4M269.8 101.4l-.8 .4M272.9 107.7l-.8 .4M273.3 103.8l.7-.4M273.7 103.4l-1.1-.1-1.2 .2M274.5 101.3l.4-.1 .2-.3M274.5 108.2l.4-.1 .2-.3M274.7 119.7l-.8 .4M274.9 110.2l.7-.5"/>
<path d="M275.1 100.9a1.11 1.11 0 0 0-1.2-1.3l-.2 .3M275.1 107.8a1.11 1.11 0 0 0-1.2-1.2l-.2 .2M276.1 114.1l-.8 .4M276.5 116.5l.7-.4M276.6 117.7l.7 .5M277 118.4v-.9M277.3 119l-.7-.4M277.7 118.8l-.7-.4M281.5 105.3h.4l.1-.4M281.5 112.3l.4-.1 .1-.4M282 104.9a1.11 1.11 0 0 0-1.2-1.2l-.1 .2M282 111.8a1.11 1.11 0 0 0-1.2-1.2l-.1 .2"/>
<path d="M282.4 108.6l.7-.4M282.8 107.9v.9M282.8 108.8l.7-.4M282.8 108.6v12M283.1 103.8l-.7 .5M283.1 107.3l-.7 .4M283.5 107.5l-.7 .4M283.5 108.4v-.9M292.9 105.6h.4l.2-.4M293.5 105.2a1.11 1.11 0 0 0-1.2-1.2l-.2 .2M294.7 114.8l.8-.4M294.8 115.5v12"/>
<path d="M295.1 114.2v.9M295.1 115.1l-.8 .4M295.3 115.2v12M295.5 115.3l-.8 .4M304.6 119.6l-.8 .4M263.2 128.7l.8 .5M266.4 131.4l.7 .4M268.2 123.4l-.7-.5M269.5 134l.8 .4M269.9 127.9l-.8-.5M271.4 132.5l-.7-.5M276.6 130.7l.7 .4"/>
<path d="M276.6 135l.7 .5M277.3 132.6l-.7-.5M277.7 132.4l-.7-.5M282.4 122.1l.7-.4M282.8 122.3l.7-.4M283.1 120.2l-.7 .5M283.1 124.6l-.7 .4M283.5 120.5l-.7 .4M294.7 127.8l.8-.4M294.7 132.1l.8-.4M295.1 128.6l-.8 .4M295.5 128.8l-.8 .4"/>
<path d="M301.4 128.7l-.8 .4M301.8 131.1l.7-.4M303 124.1l-.8 .4M305 128.5l.7-.4M308.1 125.8l.7-.4M283.3 195l-11.9 6.9M283.8 198.1l.7 .5M285.1 198.3l-.8-.5M271.3 204.2l12 6.9M273.6 204.9l-.7-.5M278.6 207.5a.3 .3 0 0 1-.2-.3 .3 .3 0 0 1 .2-.3M282.8 210.2l-.7-.4"/>
<path d="M288 200.3a.3 .3 0 0 1 .3 .3 .3 .3 0 0 1-.3 .3M294.3 203.6l-.8-.4M295.3 201.9l-12-6.9"/>
</g>
<g fill="none" stroke="#000" stroke-width=".21" stroke-dasharray="1.3 .6" stroke-dashoffset=".6">
<path d="M89.4 31.1a.71 .71 0 0 0-.7-.7M90.8 30.4a.71 .71 0 0 0-.7 .7M88.7 45.8a.71 .71 0 0 0 .7-.7M90.1 45.1a.71 .71 0 0 0 .7 .7M90.4 46.5h-1.3M271.9 93.5l1 .6M275.1 92.4v1.2M277.6 93.6v-1.2M278.1 96.6l9.9-5.8M281 91.4v1.1M282.1 96.4v1.2M282.1 88.4v1.1"/>
<path d="M282.2 92.5v-1.1M283.3 86.9l1 .6M283.3 86.6v-1.1M283.8 87.8l-1-.6M284.4 93.4v1.2M284.6 97.6v-1.2M284.6 89.5v-1.1M285.7 94.6v-1.2M288.5 91.1l-9.9 5.7M289.1 92.4v1.2M291.5 93.6v-1.2M267.2 100.4v-5.8"/>
<path d="M274.6 110.2l-1.3 .1M275.1 115a.55 .55 0 0 1 .4-.6 .55 .55 0 0 1 .6 .3 1.17 1.17 0 0 1 .3 1.8 1.47 1.47 0 0 1-1.3-1.5M275.3 109.8l-1.2 .1M275.8 114.6a.55 .55 0 0 1 .4-.6 .55 .55 0 0 1 .7 .3 1.17 1.17 0 0 1 .2 1.8 1.47 1.47 0 0 1-1.3-1.5M270 134a.49 .49 0 0 1-.5 0 .49 .49 0 0 1-.2-.5M302 130.6a.49 .49 0 0 0 .6 0 .49 .49 0 0 0 .2-.5M282.8 197.3l1 .6M283.4 197.3l11.6 6.7M284.3 197.6l-1-.6M272.9 204.2l-1-.6M277.4 201.6v1.1M280.2 202.7v-1.1"/>
<path d="M281 203.2v1.1M282.2 204.3v-1.1M283.8 210.5l-1-.6M284.4 205.2v1.1M285.7 206.3v-1.1M286.4 206.8v1.1M288 200.9l-9.9 5.7M289.2 207.9v-1.1M295.1 204l-11.7-6.8M295.3 203.9l-1-.6"/>
</g>
<path d="M90.1 31.1v14M89.4 45.1v-14M275.6 93a.6 .6 0 0 0-.5 .6 .6 .6 0 0 0 .6 .6 1.32 1.32 0 0 0 1.9-.7l-.4-.4M282.6 97a.6 .6 0 0 0-.5 .7 .6 .6 0 0 0 .6 .5 1.32 1.32 0 0 0 1.9-.7l-.4-.4M282.6 88.9a.6 .6 0 0 0-.5 .7 .6 .6 0 0 0 .6 .5 1.32 1.32 0 0 0 1.9-.6l-.4-.5M289.6 93a.6 .6 0 0 0-.5 .6 .6 .6 0 0 0 .6 .6 1.32 1.32 0 0 0 1.8-.7l-.3-.4M271.4 117.3v21.6M276.6 118.6v12.1M282.4 108.6v12.1M283.1 108.2v12M295.5 115.3v12.1" fill="none" stroke="#000" stroke-width=".21" stroke-dasharray="1.3 .6" stroke-dashoffset=".3"/>
<g fill="none" stroke="#000" stroke-width=".21" stroke-dasharray="1.3 .6" stroke-dashoffset=".1">
<path d="M88.7 30.4h-4.9M95.7 30.4h-4.9M83.8 45.8h4.9M90.8 45.8h4.9M284.6 93.8a.5 .5 0 0 1 .4-.6 .5 .5 0 0 1 .6 .4 .84 .84 0 0 1 0 1.4 1.35 1.35 0 0 1-1-1.2M286.5 94.3a1.11 1.11 0 0 0-1.2-1.3 1.15 1.15 0 0 0 1 1.7l.2-.4M284.6 100.7a.5 .5 0 0 1 .4-.5 .5 .5 0 0 1 .6 .3 .84 .84 0 0 1 0 1.5 1.35 1.35 0 0 1-1-1.3M286.5 101.2a1.11 1.11 0 0 0-1.2-1.2 1.15 1.15 0 0 0 1 1.6l.2-.4M276.6 132.1v2.9M282.4 122.1v2.9M283.1 121.7v2.9M294.8 129.1v3"/>
<path d="M295.5 128.8v2.9"/>
</g>
<path d="M282.8 87.2v1.7M272.9 103.8h-1.5M305.5 119.9a.6 .6 0 0 0-.7-.4 .6 .6 0 0 0-.5 .5M266.6 123.2a.6 .6 0 0 1 .6-.4 .6 .6 0 0 1 .5 .6M268.2 127.7a.6 .6 0 0 1 .6-.4 .6 .6 0 0 1 .6 .6M283 120.7v1.6M283.5 120.4v1.6M294.6 129v-1.6M295.1 128.7v-1.6M303.9 124.4a.6 .6 0 0 0-.7-.4 .6 .6 0 0 0-.5 .5" fill="none" stroke="#000" stroke-width=".21" stroke-dasharray="1.3 .6" stroke-dashoffset=".8"/>
<path d="M274.7 119.7l-7.5-19.3" fill="none" stroke="#000" stroke-width=".21" stroke-dasharray="1.3 .6" stroke-dashoffset="-.2"/>
<g font-size="4.2">
<text x="300.6" y="13.3">PART NO</text>
<text x="324.6" y="13.3">QTY</text>
<text x="374.7" y="13.3">NAME</text>
<text x="302.1" y="18.9">SS5006</text>
<text x="327.3" y="18.9">3</text>
<text x="340.9" y="18.9">COLUMN FLAG 9 x 8 3/16 w/TAB (3 BOLT)</text>
<text x="302.1" y="25">SS4002</text>
<text x="327.3" y="25">1</text>
<text x="349.6" y="25">COLUMN BASE PLATE 8 x 8 (W6)</text>
<text x="302.1" y="31">SS4003</text>
<text x="327.3" y="31">1</text>
<text x="348.7" y="31">COLUMN JOINT PLATE 6 x 6 (W6)</text>
<text x="299.1" y="37">SS5014-48</text>
<text x="327.3" y="37">1</text>
<text x="344" y="37">COLUMN SUB W6 MID F/SPLICE PLATE</text>
<text x="257.2" y="79.3">SS4003</text>
<text x="245.8" y="88.9">SS5006</text>
<text x="243.4" y="112.2">SS5006</text>
<text x="314.7" y="109">SS5006</text>
<text x="47.2" y="123.4">1/2</text>
<text x="126.9" y="140.7">8 TYP</text>
<text x="300.7" y="167.8">SS5014-48</text>
<text x="46.9" y="173">49</text>
<text x="115.6" y="184.7">3 3/8 TYP</text>
<text x="304.5" y="195.5">SS4002</text>
<text x="357.4" y="211.8">NOTES:</text>
<text x="357.4" y="216">1.</text>
<text x="367.4" y="216">SEAL WELD.</text>
<text x="47.2" y="223.3">1/2</text>
<text x="186.3" y="224.5">OUTSIDE VIEW</text>
<text x="357.4" y="223">NOTES:</text>
<text x="357.4" y="227.3">1.</text>
<text x="367.4" y="227.3">SEAL WELD.</text>
<text x="357.4" y="231.5">2.</text>
<text x="367.4" y="231.5">HOT DIP GALVANIZE.</text>
<text x="362.4" y="255.9">COLUMN SUB RIGHT CENTER</text>
<text x="285.5" y="261.4">MO</text>
<text x="308.3" y="261.3">8/8/2016</text>
<text x="334.3" y="261.6">RELEASED</text>
<text x="11.8" y="266.1">ZONE</text>
<text x="28.6" y="266.1">REV.</text>
<text x="87.1" y="266.1">REV. DESCRIPTION</text>
<text x="174.9" y="266.1">BY</text>
<text x="190.6" y="266.1">DATE</text>
<text x="208.5" y="266.1">APP'D</text>
<text x="227.1" y="266.1">DATE</text>
<text x="243.7" y="266.1">DO NOT SCALE</text>
<text x="327.7" y="266.7">SHEET 12 OF 12</text>
<text x="360.6" y="266.5">B</text>
<text x="368.4" y="266.6">COL-12</text>
<text x="416.7" y="266.5">(1)</text>
</g>
<g font-size="4">
<text x="33.6" y="7.1">8</text>
<text x="85.2" y="7.1">7</text>
<text x="137" y="7.1">6</text>
<text x="188.6" y="7.1">5</text>
<text x="240.3" y="7.1">4</text>
<text x="292.1" y="7.1">3</text>
<text x="343.8" y="7.1">2</text>
<text x="395.7" y="7.1">1</text>
<text x="4.9" y="29.8">F</text>
<text x="424.5" y="29.9">F</text>
<text x="4.8" y="76">E</text>
<text x="424.3" y="73.5">E</text>
<text x="4.7" y="117.7">D</text>
<text x="424.2" y="116.9">D</text>
<text x="4.7" y="159.3">C</text>
<text x="424.2" y="160.4">C</text>
<text x="4.8" y="204">B</text>
<text x="424.3" y="204">B</text>
<text x="4.8" y="246.1">A</text>
<text x="424.3" y="246">A</text>
<text x="33.6" y="274.2">8</text>
<text x="85.2" y="274.2">7</text>
<text x="137" y="274.2">6</text>
<text x="188.6" y="274.2">5</text>
<text x="240.3" y="274.2">4</text>
<text x="292.1" y="274.2">3</text>
<text x="343.8" y="274.2">2</text>
<text x="395.8" y="274.2">1</text>
</g>
<text font-size="3.2" x="86.9" y="210.3" transform="rotate(-90 86.9 210.3)">MK. INSIDE</text>
<g font-size="2.6">
<text x="245.7" y="249.3">FRACTIONAL ±</text>
<text x="245.7" y="252.3">X.X</text>
<text x="245.7" y="255.3">X.XX</text>
<text x="262.9" y="252.3">±0.062</text>
<text x="262.9" y="255.3">±0.031</text>
<text x="245.7" y="258.3">X.XXX</text>
<text x="245.7" y="261.2">ANGULAR</text>
<text x="262.9" y="258.3">±0.010</text>
<text x="262.9" y="261.2">±0.5</text>
</g>
<g font-size="2.2">
<text x="359.5" y="262.8">SIZE</text>
<text x="365.3" y="262.7">DRAWING NO.</text>
<text x="417.5" y="262.8">REV</text>
</g>
<text font-size="2.1" x="14.7" y="269.5">THIS DRAWING AND THE INFORMATION CONTAINED ON IT ARE THE EXCLUSIVE PROPERTY OF HARSCO CORP. THE COPYING, REPRODUCING, TRANSMITTING, OR DISTRIBUTION OF THIS DRAWING OR ANY INFORMATION CONTAINED ON IT, WHETHER IN PART OR AS A WHOLE, WITHOUT THE PRIOR WRITTEN CONSENT OF HARSCO CORP IS PROHIBITED. © 2019 HARSCO CORPORATION. ALL RIGHTS RESERVED.</text>
<g font-size="2">
<text x="242.9" y="239.8">ALL DIMENSIONS ARE INCHES</text>
<text x="243.1" y="236.8">UNLESS OTHERWISE SPECIFIED:</text>
<text x="242.9" y="242.1">DIMENSIONS IN [ ] ARE METRIC</text>
<text x="242.9" y="244.4">REMOVE BURRS &amp; SHARP EDGES</text>
<text x="242.9" y="246.7">MACHINE FINISH: 125 MICRO</text>
</g>
<g font-size="1.7">
<text x="274.8" y="236.1">THIRD ANGLE PROJ</text>
<text x="292" y="236.1">JOB NO.</text>
<text x="328.5" y="236.1">MODEL</text>
<text x="274.8" y="242.5">CUSTOMER</text>
<text x="274.8" y="247.8">CUSTOMER PROJECT</text>
<text x="274.8" y="253.1">ESTIMATED DRY WEIGHT (LBS)</text>
<text x="274.8" y="258.3">DRAWN BY</text>
<text x="274.8" y="263.6">CHECKED BY</text>
<text x="302.2" y="263.6">DATE</text>
<text x="302.2" y="258.3">DATE</text>
<text x="328.2" y="258.3">STATUS</text>
</g>
</svg>
